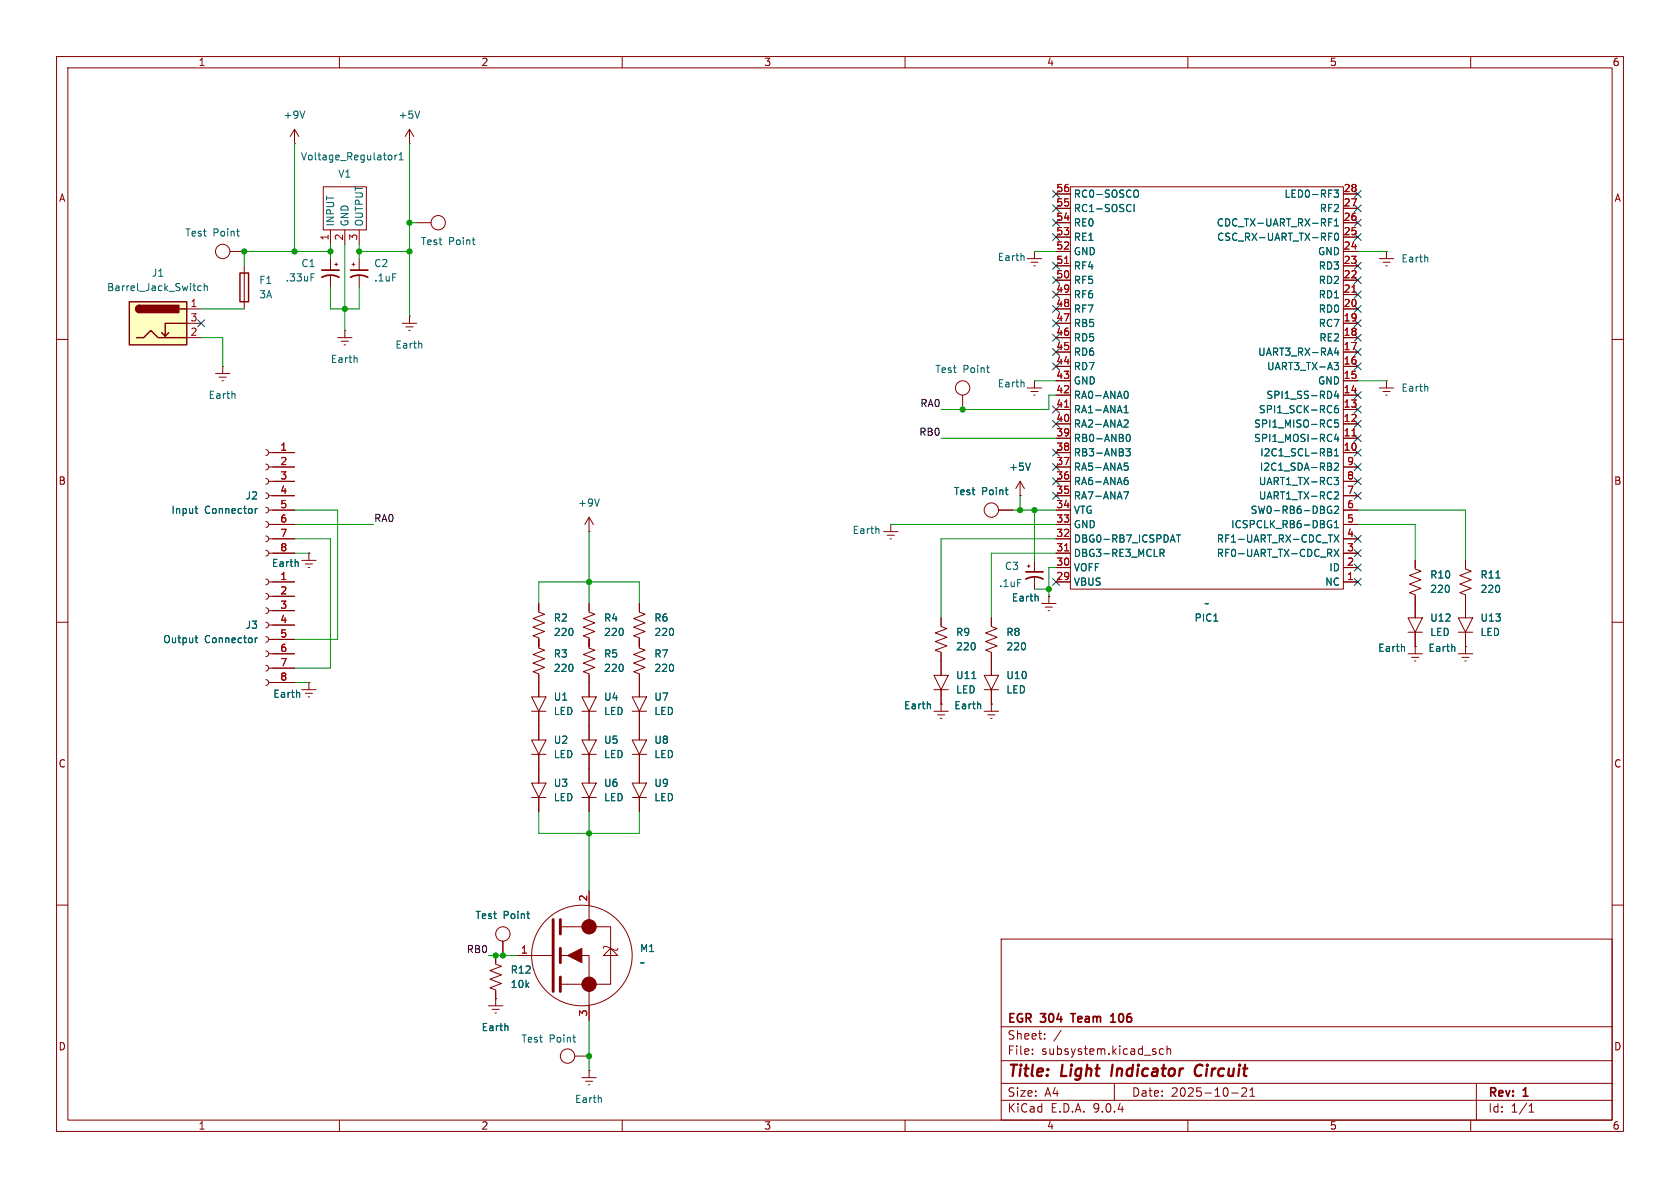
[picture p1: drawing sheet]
<svg xmlns="http://www.w3.org/2000/svg" width="297mm" height="210mm" viewBox="0 0 297 210" stroke-linecap="round" stroke-linejoin="round" font-family="sans-serif">
<g fill="none" stroke="#840000" stroke-width=".18">
<path d="M10 10h277v190h-277zM12 12h273v186h-273zM60 10v2M110 10v2M160 10v2M210 10v2M260 10v2M52.1 25.4h.1M52.1 22.9l-.8 1.2M52.1 22.9l.7 1.2M52.1 22.9v2.5M57.1 33h7.7v7.6h-7.7z"/>
<path d="M72.4 25.4h.1M72.4 22.9l-.8 1.2M72.4 22.9l.8 1.2M72.4 22.9v2.5M73.7 39.4h2.5M43.2 47v7.6M58.4 40.6v2.6M58.4 45.7v2.1M58.4 48.8v2M59.2 46.7h.5M59.4 46.5v.5M59.7 59.7h2.5"/>
<path d="M61 58.4h.1M61 40.6v2.6M61 58.4v1.3M62.2 46.7h.5M62.5 46.5v.5M63.5 40.6v2.6M63.5 45.7v2.1M63.5 48.8v2M71.1 57.2h2.6M71.8 57.8h1.2M72.3 58.4h.2M72.4 55.9h.1"/>
<path d="M72.4 55.9v1.3M181.6 45.7h2.5M182.2 46.4h1.3M182.8 47h.2M182.9 44.5h.1M182.9 44.5v1.2M243.8 45.7h2.6M244.5 46.4h1.2M245 47h.2M245.1 44.5h.1M245.1 44.5v1.2M10 60h2"/>
<path d="M38.1 66h2.5M38.7 66.7h1.3M39.2 67.3h.3M39.4 64.8h.1M39.4 64.8v1.2M60.3 60.3h1.3M60.8 61h.3M170.2 69.9v2.5M181.6 68.6h2.5M182.2 69.2h1.3M182.8 69.9h.2M182.9 67.3h.1"/>
<path d="M182.9 67.3v1.3M285 60h2M156.2 94h2.5M156.8 94.6h1.3M157.4 95.3h.2M157.5 92.7h.1M157.5 92.7v1.3M176.5 90.2h2.6M180.3 87.6h.1M180.3 85.1l-.7 1.3M180.3 85.1l.8 1.3M180.3 85.1v2.5"/>
<path d="M259.1 99.1v1.5l1 .4-2 .7 2 .8-2 .8 2 .7-2 .8 1 .4v4M10 110h2M104.1 106.7v1.5l1.1 .4-2.1 .7 2.1 .8-2.1 .8 2.1 .7-2.1 .8 1 .4v1.8l1.1 .3-2.1 .8 2.1 .8-2.1 .7 2.1 .8-2.1 .7 1 .4v1.6M113 106.7v1.5l1 .4-2 .7 2 .8-2 .8 2 .7-2 .8 1 .4v1.8l1 .3-2 .8 2 .8-2 .7 2 .8-2 .7 1 .4v4.1M165.1 119.4h2.5l-1.2 2.5zM166.4 109.2v1.5l1 .4-2 .8 2 .7-2 .8 2 .8-2 .7 1 .4v4.1M174 119.4h2.5l-1.2 2.5zM175.3 109.2v1.5l1 .4-2.1 .8 2.1 .7-2.1 .8 2.1 .8-2.1 .7 1.1 .4v4.1M248.9 109.2h2.6l-1.3 2.6zM248.9 115.6h2.6M248.9 111.8h2.6M249.6 116.2h1.2"/>
<path d="M250.1 116.8h.2M250.2 114.3h.1M250.2 106.7v2.5M250.2 111.8v3.8M257.8 109.2h2.5l-1.2 2.6zM257.8 115.6h2.5M257.8 111.8h2.5M258.4 116.2h1.3M259 116.8h.2M259.1 114.3h.1M259.1 111.8v3.8M285 110h2"/>
<path d="M111.8 123.2h2.5l-1.3 2.5zM111.8 125.7h2.5M113 125.7v2.6M165.1 125.7h2.5M165.1 121.9h2.5M165.7 126.4h1.3M166.2 127h.3M166.4 124.5h.1M166.4 121.9v3.8M174 125.7h2.5M174 121.9h2.5M174.6 126.4h1.3"/>
<path d="M175.1 127h.3M175.3 124.5h.1M175.3 121.9v3.8M104.1 157.5v6.3M10 160h2M86.4 177.8h2.5M87 178.4h1.3M87.5 179.1h.3M87.6 176.5h.1M87.6 176.5v1.3M91.4 168.9h6.4M94 168.9h.1"/>
<path d="M99.1 168.9h5v11.4M99.1 163.8h8.8v10.2h-8.8M106.7 168.9l1.2-1.3 1.3 1.3zM106.7 167.6l.1-.3h.3l1.9 .7 .1-.1 .1-.3M177 166h108v32h-108zM285 160h2M60 198v2M110 198v2M160 198v2M177 194.5h108M177 191.5h108M177 187.5h108"/>
<path d="M177 181.5h108M182.5 186.3v.1M182.5 185.5v.1M184.7 183.6v.1M184.7 182.8v.1M187.6 182.1l-1.3 2M197 191.5v3M205.7 185.5l-.5-.1-.2 .3v.4l.1 .2h.6M206.3 185.5l.2-.1 .4 .1 .1 .9M206.3 184.9v1.5M210 198v2M217.7 193.2h1.2"/>
<path d="M219.5 192.4l.6-.1 .2 .1 .1 .3-.9 1.1h.9M221 193.8h.8M221 192.7l.4-.4v1.5M260 198v2M261 191.5v6.5M270.3 196.6h.9M270.3 195.5l.4-.4v1.5"/>
<circle cx="77.5" cy="39.4" r="1.27"/>
<circle cx="170.2" cy="68.6" r="1.27"/>
<circle cx="175.3" cy="90.2" r="1.27"/>
<circle cx="102.9" cy="168.9" r="8.9"/>
</g>
<path d="M196.7 188.2l-.3 2M212.2 188.2a1.13 1.13 0 0 0-.9 .7 1.13 1.13 0 0 0 .2 1.2l.3 .1 .5-.1" fill="none" stroke="#840000" stroke-width=".4"/>
<path d="M56.9 49a3.2 3.2 0 0 1 3 0M56.9 47.8h3M62 49a3.2 3.2 0 0 1 3 0M62 47.8h3M189.3 179.2h.8M196.3 179.6l.5-.4v1.5M196.3 180.7h.9" fill="none" stroke="#840000" stroke-width=".3"/>
<path d="M42.4 48.3h1.5v5h-1.5z" fill="none" stroke="#840000" stroke-width=".25"/>
<g fill="none" stroke="#006464" stroke-width=".18">
<path d="M53.9 19.6l-.4 1.3M74.2 19.6l-.4 1.3M68.9 27.4l.3 .1 .1 .2-.1 .4-.3 .2M69.8 27.4v.9M70.2 27.4l-.4 .3M70.6 28.3h.7M70.6 27.4l.3-.4v1.3M55 48.4h.6M83.5 42.4h.5M83.8 43.3h.2M181 45.3v.7M252.4 45.5v.8"/>
<path d="M41.5 69.6v.8M63.1 63.3v.8M74.5 60.8l.1 .7M174.4 65h.5M174.8 65.9h.1M181 67.6v.8M155.3 93.5l.1 .8M177.7 86.6h.5M178.1 87.4h.1M182.2 81.9l-.5 1.2M171.8 120h.7M248.2 114.3l.1 .8"/>
<path d="M257.1 114.3l.1 .8M264.5 102.2h.7M164.4 124.5l.1 .8M173.3 124.5l.1 .8M89.7 181.4l.1 .8"/>
</g>
<path d="M97.8 162.6v12.7M99.1 162.6v2.5M99.1 167.6v2.6M99.1 172.7v2.6" fill="none" stroke="#840000" stroke-width=".51"/>
<g fill="#840000" stroke="#840000" stroke-width=".18">
<path d="M100.3 168.9l2.6-1.3v2.6z"/>
<circle cx="104.1" cy="163.8" r="1.27"/>
<circle cx="104.1" cy="174" r="1.27"/>
</g>
<path d="M22.9 53.3h10.1v7.7h-10.1z" fill="#ffffc2"/>
<path d="M22.9 53.3h10.1v7.7h-10.1zM24.1 59.7h1.3l1.3-1.3 1.2 1.3h5.1M24.6 54a.64 .64 0 0 0-.6 .6 .64 .64 0 0 0 .6 .6M29.8 58.8l-.6 .6M31.7 54.6h1.3M33 57.2h-3.8v2.2l-.6-.6" fill="none" stroke="#840000" stroke-width=".25"/>
<g fill="#840000" stroke="#840000" stroke-width=".25">
<path d="M24.2 54.2l.4-.2v1.2a.63 .63 0 0 1-.5-.3 .63 .63 0 0 1 .1-.7z"/>
<path d="M24.6 54h7v1.2h-7z"/>
</g>
<g fill="none" stroke="#840000" stroke-width=".18">
<path d="M186.7 39.4h2.5M186.7 36.8h2.5M186.7 34.3h2.5M189.2 33h48.3v71.1h-48.3zM237.5 39.4h2.5M237.5 36.8h2.5M237.5 34.3h2.5M33 54.6h2.6M33 57.2h2.6M33 59.7h2.6M40.6 44.5h2.6M186.7 54.6h2.5"/>
<path d="M186.7 57.2h2.5M186.7 59.7h2.5M186.7 44.5h2.5M186.7 52.1h2.5M186.7 49.5h2.5M186.7 47h2.5M186.7 41.9h2.5M237.5 54.6h2.5M237.5 57.2h2.5M237.5 59.7h2.5M237.5 44.5h2.5M237.5 52.1h2.5"/>
<path d="M237.5 49.5h2.5M237.5 47h2.5M237.5 41.9h2.5M47 79.5l.3 .2 .2 .3-.2 .4-.3 .1M186.7 77.5h2.5M186.7 74.9h2.5M186.7 72.4h2.5M186.7 69.9h2.5M186.7 67.3h2.5M186.7 64.8h2.5M186.7 62.2h2.5M237.5 77.5h2.5"/>
<path d="M237.5 74.9h2.5M237.5 72.4h2.5M237.5 69.9h2.5M237.5 67.3h2.5M237.5 64.8h2.5M237.5 62.2h2.5M243.8 68.6h2.6M244.5 69.2h1.2M245 69.9h.2M245.1 67.3h.1M245.1 67.3v1.3M47 82l.3 .2 .2 .4-.2 .3-.3 .2"/>
<path d="M47 84.6l.3 .1 .2 .4-.2 .3-.3 .2M47 87.1l.3 .2 .2 .3-.2 .4-.3 .1M47 89.7l.3 .1 .2 .4-.2 .3-.3 .2M47 92.2l.3 .2 .2 .3-.2 .4-.3 .1M47 94.7l.3 .2 .2 .4-.2 .3-.3 .2M47 97.3l.3 .1 .2 .4-.2 .3-.3 .2M47.5 97.8h4.6M47.5 95.3h4.6M47.5 92.7h4.6M47.5 90.2h4.6M47.5 87.6h4.6M47.5 85.1h4.6"/>
<path d="M47.5 82.6h4.6M47.5 80h4.6M53.3 99.1h2.6M54 99.7h1.2M54.6 97.8h.1M54.6 97.8v1.3M104.1 94h.1M104.1 91.4v2.6M104.1 91.4l-.7 1.3M104.1 91.4l.8 1.3M176.5 90.2h2.6M180.3 87.6h.1"/>
<path d="M181.9 99.8v.5M182.9 99.1v2M186.7 97.8h2.5M186.7 95.3h2.5M186.7 92.7h2.5M186.7 90.2h2.5M186.7 87.6h2.5M186.7 85.1h2.5M186.7 82.6h2.5M186.7 80h2.5M237.5 97.8h2.5M237.5 95.3h2.5"/>
<path d="M237.5 92.7h2.5M237.5 90.2h2.5M237.5 87.6h2.5M237.5 85.1h2.5M237.5 82.6h2.5M237.5 80h2.5M250.2 99.1v1.5l1 .4-2 .7 2 .8-2 .8 2 .7-2 .8 1 .4v4M259.1 99.1v1.2M47 102.4l.3 .1 .2 .4-.2 .3-.3 .2M47 104.9l.3 .2 .2 .3-.2 .4-.3 .1M47 107.4l.3 .2 .2 .4-.2 .3-.3 .2M47 110l.3 .1 .2 .4-.2 .3-.3 .2"/>
<path d="M47 112.5l.3 .2 .2 .3-.2 .4-.3 .1M47 115.1l.3 .1 .2 .4-.2 .3-.3 .2M47 117.6l.3 .2 .2 .3-.2 .4-.3 .1M47.5 108h4.6M47.5 102.9h4.6M47.5 105.4h4.6M47.5 110.5h4.6M47.5 113h4.6M47.5 115.6h4.6M47.5 118.1h4.6M54.5 100.3h.2M95.2 106.7v1.5l1.1 .4-2.1 .7 2.1 .8-2.1 .8 2.1 .7-2.1 .8 1 .4v1.8l1.1 .3-2.1 .8 2.1 .8-2.1 .7 2.1 .8-2.1 .7 1 .4v4.1"/>
<path d="M104.1 106.7v1.3M104.1 113v1.3M104.1 119.4v3.8M113 106.7v1.3M113 113v1.3M113 119.4v3.8M166.4 109.2v1.3M166.4 115.6v3.8M175.3 109.2v1.3M175.3 115.6v3.8M181.6 100.1h.5M182.9 102.1v2"/>
<path d="M184.1 106.7h2.6M184.8 107.3h1.3M185.3 108h.2M185.4 105.4h.1M185.4 105.4v1.3M186.7 102.9h2.5M186.7 100.3h2.5M237.5 102.9h2.5M237.5 100.3h2.5M250.2 114.3h.1M250.2 111.8v2.5M259.1 114.3h.1"/>
<path d="M259.1 105.4v3.8M259.1 111.8v2.5M47 120.1l.3 .2 .2 .4-.2 .3-.3 .2M47.5 120.7h4.6M53.3 121.9h2.6M54 122.6h1.2M54.5 123.2h.2M54.6 120.7h.1M54.6 120.7v1.2M94 123.2h2.5l-1.3 2.5zM94 130.8h2.5l-1.3 2.6zM94 138.4h2.5l-1.3 2.6z"/>
<path d="M94 125.7h2.5M94 133.4h2.5M95.2 125.7v5.1M95.2 133.4v5M102.9 123.2h2.5l-1.3 2.5zM102.9 130.8h2.5l-1.3 2.6zM102.9 138.4h2.5l-1.3 2.6zM102.9 125.7h2.5M102.9 133.4h2.5M104.1 125.7v5.1M104.1 133.4v5M111.8 138.4h2.5l-1.3 2.6z"/>
<path d="M111.8 130.8h2.5l-1.3 2.6zM111.8 133.4h2.5M113 125.7v5.1M113 133.4v5M166.4 124.5h.1M166.4 121.9v2.6M175.3 124.5h.1M175.3 121.9v2.6M94 141h2.5M95.2 141v2.5M102.9 141h2.5M104.1 141v2.5"/>
<path d="M104.1 157.5v2.5M111.8 141h2.5M113 141v2.5M87.6 168.9v1.5l1 .4-2 .8 2 .7-2 .8 2 .8-2 .7 1 .4v1.5M87.6 176.5h.1M88.9 166.4v2.5M91.4 168.9h2.6M104.1 177.8v2.5M101.6 186.7h2.5M102.9 190.5h2.5M103.5 191.1h1.3M104 191.8h.3"/>
<path d="M104.1 189.2h.1M104.1 189.2v1.3"/>
<circle cx="39.4" cy="44.4" r="1.27"/>
<circle cx="88.9" cy="165.1" r="1.27"/>
<circle cx="100.3" cy="186.7" r="1.27"/>
</g>
<g fill="none" stroke="#006464" stroke-width=".18">
<path d="M199.7 36.1l.2 .2M199.9 37.3l-.2 .1M200.5 36.1v1.3M200.7 33.6a.43 .43 0 0 1 .6 .4v.4a.43 .43 0 0 1-.6 .5M234.9 39.3h.4M234.9 38.7h.6M235.9 33.6h.7l-.4 .5 .4 .1v.5l-.2 .2-.5-.2M235.9 39l.4-.3v1.2M235.9 39.9h.7M35.6 50.6l-.4-.1-.2 .3 .1 .5h.5M36.1 50.7l.2-.2 .3 .1v.8M36.1 50.1v1.3"/>
<path d="M41.8 40.9h.5M42.2 41.7h.1M234.9 41.2h.6M236.1 41.3l.1-.1a.68 .68 0 0 1 .5 .7 .68 .68 0 0 1-.5 .6 .84 .84 0 0 1-.1-1.2zM198.7 73h.8M198.7 72.1l.4-.4v1.3M198.9 74.2l.4 .1 .2 .3-.8 .9h.8M198.9 69.2h.1a.68 .68 0 0 1 .5 .6 .68 .68 0 0 1-.5 .6h-.1M199 79.3h.8l-.4 .5 .4 .1v.6l-.2 .1-.6-.1M199.2 76.9l.2-.1a.68 .68 0 0 1 .4 .6 .68 .68 0 0 1-.4 .6l-.2-.1-.1-.3zM235.1 79.3l.3 .3-.3 .3 .3 .1v.3l-.2 .3h-.5M235.9 64.1h.7l-.4 .5 .4 .1v.4l-.2 .2h-.4"/>
<path d="M235.9 79.7l.4-.4v1.3M236.2 76.7l-.3 .9h.8M236.2 69.1l-.3 .9h.8M236.2 61.5l-.3 .9h.8M236.5 71.7l-.3 .1a.86 .86 0 0 0 0 1.2l.4-.2v-.4l-.2-.2h-.4l-.1 .2M236.5 62v.8M236.5 69.6v.8M236.5 77.2v.8M236.6 74.2h-.6l-.1 .6 .2-.1 .4 .1 .1 .2v.4l-.2 .1-.5-.1M252.4 68.4v.8M34.5 89.9h.5M34.7 90.6l.3 .1"/>
<path d="M45.1 89.9v.8M45.5 89.9l-.4 .2M52.7 99.4v.7M106 88.2l-.5 1.3M177.7 86.6h.5M178.1 87.4h.1M182.2 81.9l-.5 1.2M198.7 86.9h.8l-.5 1.3M198.8 81.9h.6M198.8 84.9h.4l.3 .2-.2 .5h-.5M198.9 82.3h.3l.3 .3-.2 .5h-.4M199.3 84.4l-.4 .1"/>
<path d="M205.1 97.1h.5l.2 .2-.1 .4-.6 .1M205.4 97.8l.4 .6M208 94.6h.7M208.3 94.6v1.2M234.8 94.6h.8M235.1 92l.3 .1M235.2 92.7h.2v.5l-.2 .1M235.2 90.2h.2v.5h-.3l-.3-.1M235.4 89.5h-.3l-.3 .2M235.9 97.1l.8 1.3M235.9 94.6l.8 1.2M235.9 84.4h.7l-.4 .5 .4 .1v.4l-.2 .3h-.4"/>
<path d="M235.9 93.3h.7M235.9 92.4l.4-.4v1.3M235.9 89.6l.5-.1 .2 .3-.7 .9h.7M235.9 82l.5-.1 .2 .3-.7 .9h.7M235.9 80.6h.7M236.1 86.9l.4 .1 .1 .3-.7 .9h.7M236.7 97.1l-.8 1.3M236.7 94.6l-.8 1.2M34.5 112.8h.5M34.7 112.3v1.1l.3 .2M45.1 112.8v.8M45.5 112.8l-.4 .2"/>
<path d="M171.8 120h.7M183.5 105.5v.7M214.6 109.8h.7M248.2 114.3l.1 .8M257.1 114.3l.1 .8M264.5 102.2h.7M52.9 122.5l.1 .8M164.4 124.5l.1 .8M173.3 124.5l.1 .8M93.1 161.5h.5M93.5 162.4h.1M89.7 181.4l.1 .8"/>
<path d="M101.3 183.4h.4M101.6 184.2h.1M106.3 194.1v.8"/>
</g>
<path d="M181.4 102.4a3.2 3.2 0 0 1 3 0M181.4 101.1h3" fill="none" stroke="#840000" stroke-width=".3"/>
<path d="M188.2 46.6h.7M239 51.7h.7M188.2 72h.7M239 77.1h.7M188.2 97.4h.7" fill="none" stroke="#a90000" stroke-width=".18"/>
<g fill="none" stroke="#009600" stroke-width=".18">
<path d="M52.1 25.4v19.1M72.4 25.4v30.5M72.4 39.4h1.3M35.6 54.6h7.6M35.6 59.7h3.8v5.1M58.4 44.5h-15.2v2.5M58.4 50.8v3.8h5.1v-3.8M58.4 43.2v2.5M61 43.2v15.2M63.5 44.5h8.9M63.5 43.2v2.5M182.9 44.5h3.8"/>
<path d="M240 44.5h5.1M166.4 77.5h20.3M182.9 67.3h3.8M186.7 69.9h-1.3v2.5h-19M240 67.3h5.1M52.1 92.7h13.9M52.1 95.3h6.3v22.8h-6.3M52.1 90.2h7.6v22.8h-7.6M52.1 97.8h2.5M104.1 94v12.7M157.5 92.7h29.2M179.1 90.2h7.6"/>
<path d="M180.3 87.6v2.6M182.9 90.2v8.9M186.7 95.3h-20.3v13.9M186.7 97.8h-11.4v11.4M240 92.7h10.2v6.4M240 90.2h19.1v8.9M95.2 106.7v-3.8h17.8v3.8M182.9 104.1h2.5M186.7 100.3h-1.3v5.1M52.1 120.7h2.5M95.2 143.5v3.8h17.8v-3.8M104.1 143.5v14"/>
<path d="M86.4 168.9h5M104.1 180.3v8.9"/>
</g>
<g fill="none" stroke="#000084" stroke-width=".18">
<path d="M186.1 38.8l1.2 1.2M186.1 36.2l1.2 1.2M186.1 33.7l1.2 1.2M187.3 38.8l-1.2 1.2M187.3 36.2l-1.2 1.2M187.3 33.7l-1.2 1.2M239.4 38.8l1.2 1.2M239.4 33.7l1.2 1.2M239.4 36.2l1.2 1.2M240.6 38.8l-1.2 1.2M240.6 33.7l-1.2 1.2M240.6 36.2l-1.2 1.2"/>
<path d="M35 56.5l1.2 1.3M36.2 56.5l-1.2 1.3M186.1 41.3l1.2 1.2M186.1 46.4l1.2 1.2M186.1 54l1.2 1.2M186.1 56.5l1.2 1.3M186.1 48.9l1.2 1.2M186.1 51.5l1.2 1.2M186.1 59.1l1.2 1.2M187.3 41.3l-1.2 1.2M187.3 46.4l-1.2 1.2M187.3 54l-1.2 1.2"/>
<path d="M187.3 56.5l-1.2 1.3M187.3 48.9l-1.2 1.2M187.3 51.5l-1.2 1.2M187.3 59.1l-1.2 1.2M239.4 51.5l1.2 1.2M239.4 59.1l1.2 1.2M239.4 56.5l1.2 1.3M239.4 48.9l1.2 1.2M239.4 54l1.2 1.2M239.4 41.3l1.2 1.2M239.4 46.4l1.2 1.2M240.6 51.5l-1.2 1.2"/>
<path d="M240.6 59.1l-1.2 1.2M240.6 48.9l-1.2 1.2M240.6 56.5l-1.2 1.3M240.6 54l-1.2 1.2M240.6 41.3l-1.2 1.2M240.6 46.4l-1.2 1.2M186.1 64.2l1.2 1.2M186.1 74.3l1.2 1.2M186.1 61.6l1.2 1.2M186.1 71.8l1.2 1.2M186.1 79.4l1.2 1.2M187.3 64.2l-1.2 1.2"/>
<path d="M187.3 74.3l-1.2 1.2M187.3 61.6l-1.2 1.2M187.3 71.8l-1.2 1.2M187.3 79.4l-1.2 1.2M239.4 74.3l1.2 1.2M239.4 69.2l1.2 1.3M239.4 71.8l1.2 1.2M239.4 64.2l1.2 1.2M239.4 79.4l1.2 1.2M239.4 76.9l1.2 1.2M239.4 61.6l1.2 1.2M240.6 74.3l-1.2 1.2"/>
<path d="M240.6 69.2l-1.2 1.3M240.6 71.8l-1.2 1.2M240.6 64.2l-1.2 1.2M240.6 79.4l-1.2 1.2M240.6 76.9l-1.2 1.2M240.6 61.6l-1.2 1.2M186.1 81.9l1.2 1.3M186.1 84.5l1.2 1.2M186.1 87l1.2 1.2M187.3 81.9l-1.2 1.3M187.3 84.5l-1.2 1.2M187.3 87l-1.2 1.2"/>
<path d="M239.4 94.6l1.2 1.3M239.4 97.2l1.2 1.2M239.4 99.7l1.2 1.2M239.4 87l1.2 1.2M239.4 84.5l1.2 1.2M239.4 81.9l1.2 1.3M240.6 94.6l-1.2 1.3M240.6 97.2l-1.2 1.2M240.6 99.7l-1.2 1.2M240.6 87l-1.2 1.2M240.6 84.5l-1.2 1.2M240.6 81.9l-1.2 1.3"/>
<path d="M186.1 102.3l1.2 1.2M187.3 102.3l-1.2 1.2M239.4 102.3l1.2 1.2M240.6 102.3l-1.2 1.2"/>
</g>
<g fill="#009600" stroke="#009600" stroke-width=".18">
<circle cx="182.9" cy="90.2" r=".46"/>
<circle cx="185.4" cy="104.1" r=".46"/>
<circle cx="180.3" cy="90.2" r=".46"/>
<circle cx="170.2" cy="72.4" r=".46"/>
<circle cx="61" cy="54.6" r=".46"/>
<circle cx="43.2" cy="44.5" r=".46"/>
<circle cx="72.4" cy="44.5" r=".46"/>
<circle cx="72.4" cy="39.4" r=".46"/>
<circle cx="52.1" cy="44.5" r=".46"/>
<circle cx="58.4" cy="44.5" r=".46"/>
<circle cx="63.5" cy="44.5" r=".46"/>
<circle cx="104.1" cy="102.9" r=".46"/>
<circle cx="104.1" cy="147.3" r=".46"/>
<circle cx="88.9" cy="168.9" r=".46"/>
<circle cx="87.6" cy="168.9" r=".46"/>
<circle cx="104.1" cy="186.7" r=".46"/>
</g>
<g font-size="2.8" fill="#840000">
<text x="178" y="190.9">Title:</text>
<text x="187.7" y="190.9">Light</text>
<text x="197.3" y="190.9">Indicator</text>
<text x="212.9" y="190.9">Circuit</text>
</g>
<g font-size="2.1" fill="#840000">
<text x="178" y="184">Sheet:</text>
<text x="178" y="181.2">EGR</text>
<text x="184.1" y="181.2">304</text>
<text x="190.1" y="181.2">Team</text>
<text x="197.7" y="181.2">106</text>
<text x="178" y="186.7">File:</text>
<text x="184.1" y="186.7">subsystem.kicad_sch</text>
<text x="178" y="196.9">KiCad</text>
<text x="178" y="194.1">Size:</text>
<text x="184.7" y="194.1">A4</text>
<text x="185.7" y="196.9">E.D.A.</text>
<text x="193.3" y="196.9">9.0.4</text>
<text x="200" y="194.1">Date:</text>
<text x="207" y="194.1">2025-10-21</text>
<text x="263" y="194.3">Rev:</text>
<text x="263" y="196.9">Id:</text>
<text x="267.1" y="196.9">1/1</text>
<text x="269.4" y="194.3">1</text>
</g>
<g font-size="1.8" fill="#840000">
<text x="35" y="11.9">1</text>
<text x="85" y="11.9">2</text>
<text x="135" y="11.9">3</text>
<text x="185" y="11.9">4</text>
<text x="235" y="11.9">5</text>
<text x="285" y="11.9">6</text>
<text x="10.3" y="35.9">A</text>
<text x="285.3" y="35.9">A</text>
<text x="10.3" y="85.9">B</text>
<text x="285.3" y="85.9">B</text>
<text x="10.3" y="135.9">C</text>
<text x="285.3" y="135.9">C</text>
<text x="10.3" y="185.9">D</text>
<text x="285.3" y="185.9">D</text>
<text x="35" y="199.9">1</text>
<text x="85" y="199.9">2</text>
<text x="135" y="199.9">3</text>
<text x="185" y="199.9">4</text>
<text x="235" y="199.9">5</text>
<text x="285" y="199.9">6</text>
</g>
<g font-size="1.8" fill="#006464">
<text x="50" y="21.2">+9V</text>
<text x="70.4" y="21.2">+5V</text>
<text x="53.1" y="28.5">Voltage_Regulator1</text>
<text x="59.7" y="31.6">V1</text>
<text x="189.7" y="35.2">RC0-SOSCO</text>
<text x="227" y="35.2">LED0-RF3</text>
<text x="59.3" y="40.1" transform="rotate(-90 59.3 40.1)">INPUT</text>
<text x="61.8" y="40.1" transform="rotate(-90 61.8 40.1)">GND</text>
<text x="64.4" y="40.1" transform="rotate(-90 64.4 40.1)">OUTPUT</text>
<text x="189.7" y="40.2">RE0</text>
<text x="189.7" y="37.7">RC1-SOSCI</text>
<text x="215" y="40.2">CDC_TX-UART_RX-RF1</text>
<text x="233.2" y="37.7">RF2</text>
<text x="32.7" y="42">Test</text>
<text x="37.6" y="42">Point</text>
<text x="53.2" y="47.4">C1</text>
<text x="66" y="47.4">C2</text>
<text x="74.3" y="43.5">Test</text>
<text x="79.3" y="43.5">Point</text>
<text x="176.3" y="46.3">Earth</text>
<text x="189.7" y="47.9">RF4</text>
<text x="189.7" y="45.3">GND</text>
<text x="189.7" y="42.8">RE1</text>
<text x="215.1" y="42.8">CSC_RX-UART_TX-RF0</text>
<text x="232.9" y="45.3">GND</text>
<text x="233" y="47.9">RD3</text>
<text x="247.7" y="46.6">Earth</text>
<text x="18.8" y="51.7">Barrel_Jack_Switch</text>
<text x="26.7" y="49.1">J1</text>
<text x="45.7" y="50.4">F1</text>
<text x="45.7" y="52.9">3A</text>
<text x="50.4" y="50">.33uF</text>
<text x="66" y="50">.1uF</text>
<text x="189.7" y="52.9">RF6</text>
<text x="189.7" y="50.4">RF5</text>
<text x="233" y="52.9">RD1</text>
<text x="233" y="50.4">RD2</text>
<text x="189.7" y="58">RB5</text>
<text x="189.7" y="55.5">RF7</text>
<text x="233" y="58">RC7</text>
<text x="233" y="55.5">RD0</text>
<text x="58.4" y="64.4">Earth</text>
<text x="69.8" y="61.8">Earth</text>
<text x="189.7" y="65.6">RD7</text>
<text x="189.7" y="63.1">RD6</text>
<text x="189.7" y="60.6">RD5</text>
<text x="222.3" y="63.1">UART3_RX-RA4</text>
<text x="223.9" y="65.6">UART3_TX-A3</text>
<text x="233.2" y="60.6">RE2</text>
<text x="36.8" y="70.7">Earth</text>
<text x="165.2" y="66.1">Test</text>
<text x="170.2" y="66.1">Point</text>
<text x="176.3" y="68.7">Earth</text>
<text x="189.7" y="70.7">RA0-ANA0</text>
<text x="189.7" y="68.2">GND</text>
<text x="223.8" y="70.7">SPI1_SS-RD4</text>
<text x="232.9" y="68.2">GND</text>
<text x="247.7" y="69.4">Earth</text>
<text x="189.7" y="75.8">RA2-ANA2</text>
<text x="189.7" y="73.3">RA1-ANA1</text>
<text x="221.6" y="75.8">SPI1_MISO-RC5</text>
<text x="222.4" y="73.3">SPI1_SCK-RC6</text>
<text x="178.3" y="83.4">+5V</text>
<text x="189.7" y="83.4">RA5-ANA5</text>
<text x="189.7" y="80.9">RB3-ANB3</text>
<text x="189.7" y="78.3">RB0-ANB0</text>
<text x="221.6" y="78.3">SPI1_MOSI-RC4</text>
<text x="222.6" y="83.4">I2C1_SDA-RB2</text>
<text x="222.7" y="80.9">I2C1_SCL-RB1</text>
<text x="43.3" y="88.5">J2</text>
<text x="102.1" y="89.8">+9V</text>
<text x="168.5" y="87.7">Test</text>
<text x="173.5" y="87.7">Point</text>
<text x="189.7" y="88.5">RA7-ANA7</text>
<text x="189.7" y="86">RA6-ANA6</text>
<text x="222.4" y="88.5">UART1_TX-RC2</text>
<text x="222.4" y="86">UART1_TX-RC3</text>
<text x="30.2" y="91">Input</text>
<text x="36.2" y="91">Connector</text>
<text x="150.6" y="94.6">Earth</text>
<text x="189.7" y="93.6">GND</text>
<text x="189.7" y="91">VTG</text>
<text x="217.5" y="93.6">ICSPCLK_RB6-DBG1</text>
<text x="221" y="91">SW0-RB6-DBG2</text>
<text x="48" y="100.4">Earth</text>
<text x="177.6" y="100.9">C3</text>
<text x="189.7" y="101.2">VOFF</text>
<text x="189.7" y="98.7">DBG3-RE3_MCLR</text>
<text x="189.7" y="96.1">DBG0-RB7_ICSPDAT</text>
<text x="215" y="98.7">RF0-UART_TX-CDC_RX</text>
<text x="215" y="96.1">RF1-UART_RX-CDC_TX</text>
<text x="234.9" y="101.2">ID</text>
<text x="176.5" y="104">.1uF</text>
<text x="178.8" y="106.5">Earth</text>
<text x="189.7" y="103.7">VBUS</text>
<text x="212.8" y="107.5">~</text>
<text x="234.2" y="103.7">NC</text>
<text x="252.7" y="105">220</text>
<text x="252.7" y="102.5">R10</text>
<text x="261.6" y="105">220</text>
<text x="261.6" y="102.5">R11</text>
<text x="28.8" y="113.9">Output</text>
<text x="36.2" y="113.9">Connector</text>
<text x="43.3" y="111.4">J3</text>
<text x="97.8" y="110.1">R2</text>
<text x="97.8" y="112.6">220</text>
<text x="106.7" y="110.1">R4</text>
<text x="106.7" y="112.6">220</text>
<text x="115.6" y="110.1">R6</text>
<text x="115.6" y="112.6">220</text>
<text x="168.9" y="112.6">R9</text>
<text x="177.8" y="112.6">R8</text>
<text x="211.1" y="110.1">PIC1</text>
<text x="252.7" y="110.1">U12</text>
<text x="252.7" y="112.6">LED</text>
<text x="261.6" y="110.1">U13</text>
<text x="261.6" y="112.6">LED</text>
<text x="97.8" y="116.4">R3</text>
<text x="97.8" y="119">220</text>
<text x="106.7" y="116.4">R5</text>
<text x="106.7" y="119">220</text>
<text x="115.6" y="116.4">R7</text>
<text x="115.6" y="119">220</text>
<text x="168.9" y="115.2">220</text>
<text x="177.8" y="115.2">220</text>
<text x="243.5" y="115.4">Earth</text>
<text x="252.4" y="115.4">Earth</text>
<text x="48.2" y="123.5">Earth</text>
<text x="97.8" y="124.1">U1</text>
<text x="106.7" y="124.1">U4</text>
<text x="115.6" y="124.1">U7</text>
<text x="159.7" y="125.6">Earth</text>
<text x="168.6" y="125.6">Earth</text>
<text x="168.9" y="120.2">U11</text>
<text x="168.9" y="122.8">LED</text>
<text x="177.8" y="120.2">U10</text>
<text x="177.8" y="122.8">LED</text>
<text x="97.8" y="126.6">LED</text>
<text x="97.8" y="131.7">U2</text>
<text x="106.7" y="126.6">LED</text>
<text x="106.7" y="131.7">U5</text>
<text x="115.6" y="126.6">LED</text>
<text x="115.6" y="131.7">U8</text>
<text x="97.8" y="134.2">LED</text>
<text x="106.7" y="134.2">LED</text>
<text x="115.6" y="134.2">LED</text>
<text x="97.8" y="141.8">LED</text>
<text x="97.8" y="139.3">U3</text>
<text x="106.7" y="141.8">LED</text>
<text x="106.7" y="139.3">U6</text>
<text x="115.6" y="141.8">LED</text>
<text x="115.6" y="139.3">U9</text>
<text x="84" y="162.7">Test</text>
<text x="88.9" y="162.7">Point</text>
<text x="90.2" y="172.3">R12</text>
<text x="113" y="168.5">M1</text>
<text x="113" y="171">~</text>
<text x="90.2" y="174.9">10k</text>
<text x="85" y="182.5">Earth</text>
<text x="92.1" y="184.5">Test</text>
<text x="97.1" y="184.5">Point</text>
<text x="101.6" y="195.2">Earth</text>
</g>
<g font-size="1.8" fill="#a90000">
<text x="186.6" y="34">56</text>
<text x="237.4" y="34">28</text>
<text x="186.6" y="41.7">53</text>
<text x="186.6" y="39.1">54</text>
<text x="186.6" y="36.6">55</text>
<text x="237.4" y="41.7">25</text>
<text x="237.4" y="39.1">26</text>
<text x="237.4" y="36.6">27</text>
<text x="58.2" y="42.6" transform="rotate(-90 58.2 42.6)">1</text>
<text x="60.7" y="42.6" transform="rotate(-90 60.7 42.6)">2</text>
<text x="63.2" y="42.6" transform="rotate(-90 63.2 42.6)">3</text>
<text x="186.6" y="46.7">51</text>
<text x="186.6" y="44.2">52</text>
<text x="237.4" y="46.7">23</text>
<text x="237.4" y="44.2">24</text>
<text x="186.6" y="51.8">49</text>
<text x="186.6" y="49.3">50</text>
<text x="237.4" y="51.8">21</text>
<text x="237.4" y="49.3">22</text>
<text x="33.6" y="54.4">1</text>
<text x="33.6" y="56.9">3</text>
<text x="33.6" y="59.4">2</text>
<text x="186.6" y="59.4">46</text>
<text x="186.6" y="56.9">47</text>
<text x="186.6" y="54.4">48</text>
<text x="237.4" y="59.4">18</text>
<text x="237.4" y="56.9">19</text>
<text x="237.4" y="54.4">20</text>
<text x="186.6" y="64.5">44</text>
<text x="186.6" y="62">45</text>
<text x="237.4" y="64.5">16</text>
<text x="237.4" y="62">17</text>
<text x="186.6" y="69.6">42</text>
<text x="186.6" y="67.1">43</text>
<text x="237.4" y="69.6">14</text>
<text x="237.4" y="67.1">15</text>
<text x="186.6" y="77.2">39</text>
<text x="186.6" y="74.7">40</text>
<text x="186.6" y="72.1">41</text>
<text x="237.4" y="77.2">11</text>
<text x="237.4" y="74.7">12</text>
<text x="237.4" y="72.1">13</text>
<text x="49.5" y="79.8">1</text>
<text x="49.5" y="82.3">2</text>
<text x="186.6" y="82.3">37</text>
<text x="186.6" y="79.8">38</text>
<text x="237.4" y="79.8">10</text>
<text x="238.1" y="82.3">9</text>
<text x="49.5" y="84.8">3</text>
<text x="49.5" y="87.4">4</text>
<text x="49.5" y="89.9">5</text>
<text x="186.6" y="89.9">34</text>
<text x="186.6" y="87.4">35</text>
<text x="186.6" y="84.8">36</text>
<text x="238.1" y="89.9">6</text>
<text x="238.1" y="87.4">7</text>
<text x="238.1" y="84.8">8</text>
<text x="49.5" y="92.5">6</text>
<text x="49.5" y="95">7</text>
<text x="186.6" y="95">32</text>
<text x="186.6" y="92.5">33</text>
<text x="238.1" y="95">4</text>
<text x="238.1" y="92.5">5</text>
<text x="49.5" y="97.5">8</text>
<text x="186.6" y="100.1">30</text>
<text x="186.6" y="97.5">31</text>
<text x="238.1" y="100.1">2</text>
<text x="238.1" y="97.5">3</text>
<text x="49.5" y="102.6">1</text>
<text x="49.5" y="105.2">2</text>
<text x="49.5" y="107.7">3</text>
<text x="186.6" y="102.6">29</text>
<text x="238.1" y="102.6">1</text>
<text x="49.5" y="110.2">4</text>
<text x="49.5" y="112.8">5</text>
<text x="49.5" y="115.3">6</text>
<text x="49.5" y="117.9">7</text>
<text x="49.5" y="120.4">8</text>
<text x="103.9" y="159.5" transform="rotate(-90 103.9 159.5)">2</text>
<text x="92" y="168.7">1</text>
<text x="103.9" y="179.8" transform="rotate(-90 103.9 179.8)">3</text>
</g>
<g font-size="1.8" fill="#0f0f0f">
<text x="162.4" y="77.1">RB0</text>
<text x="162.6" y="72">RA0</text>
<text x="66" y="92.4">RA0</text>
<text x="82.4" y="168.6">RB0</text>
</g>
</svg>
